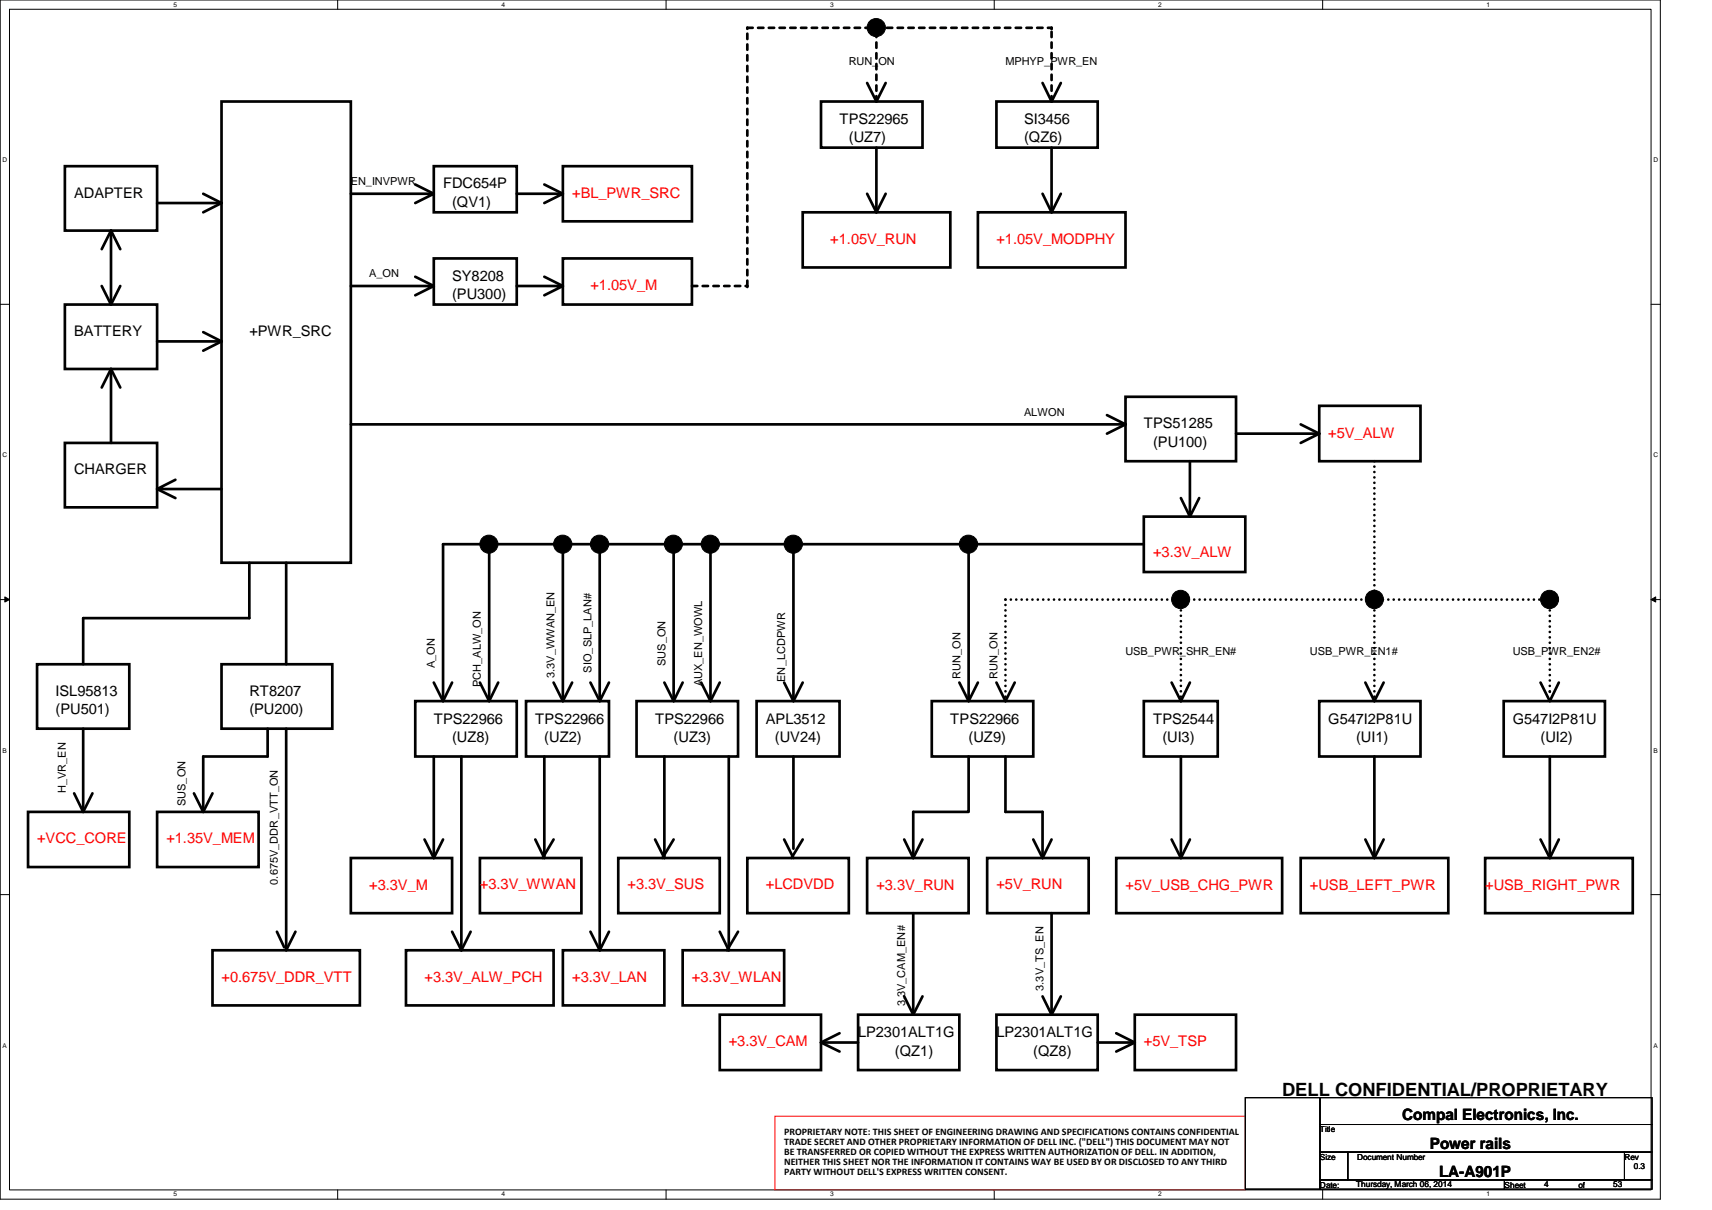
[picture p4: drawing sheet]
<svg xmlns="http://www.w3.org/2000/svg" width="297mm" height="210mm" viewBox="0 0 297 210" stroke-linecap="round" stroke-linejoin="round" font-family="sans-serif">
<path d="M0 0h288.1v208h-288.1zM1.6 1.6h284.9v204.8h-284.9z" fill="none" stroke="#000" stroke-width=".17"/>
<g fill="#fff">
<path d="M30.1 .2h.6v1.2h-.6z"/>
<path d="M30.1 206.6h.6v1.2h-.6z"/>
</g>
<path d="M58.6 0v1.6M58.6 206.4v1.6" fill="none" stroke="#000" stroke-width=".17"/>
<g fill="#fff">
<path d="M87 .2h.6v1.2h-.6z"/>
<path d="M87 206.6h.6v1.2h-.6z"/>
</g>
<path d="M115.6 0v1.6M115.6 206.4v1.6" fill="none" stroke="#000" stroke-width=".17"/>
<g fill="#fff">
<path d="M144 .2h.6v1.2h-.6z"/>
<path d="M144 206.6h.6v1.2h-.6z"/>
</g>
<path d="M172.5 0v1.6M172.5 206.4v1.6" fill="none" stroke="#000" stroke-width=".17"/>
<g fill="#fff">
<path d="M201 .2h.5v1.2h-.5z"/>
<path d="M201 206.6h.5v1.2h-.5z"/>
</g>
<path d="M229.5 0v1.6M229.5 206.4v1.6" fill="none" stroke="#000" stroke-width=".17"/>
<g fill="#fff">
<path d="M257.9 .2h.6v1.2h-.6z"/>
<path d="M257.9 206.6h.6v1.2h-.6z"/>
<path d="M.5 27.2h.7v1.2h-.7z"/>
<path d="M286.9 27.2h.8v1.2h-.8z"/>
<path d="M.5 78.4h.7v1.1h-.7z"/>
<path d="M286.9 78.4h.8v1.1h-.8z"/>
</g>
<path d="M0 52.8h1.6M286.5 52.8h1.6" fill="none" stroke="#000" stroke-width=".17"/>
<g fill="#fff">
<path d="M.5 129.6h.7v1.2h-.7z"/>
<path d="M286.9 129.6h.7v1.2h-.7z"/>
</g>
<path d="M0 104h1.6M.8 103.5l.8 .5-.8 .4zM286.5 104h1.6M286.5 104l.8-.5v.9z" fill="none" stroke="#000" stroke-width=".17"/>
<path d="M.8 103.5l.8 .5-.8 .4zM286.5 104l.8-.5v.9z" fill="#000"/>
<g fill="#fff">
<path d="M.5 180.8h.7v1.1h-.7z"/>
<path d="M286.9 180.8h.7v1.1h-.7z"/>
</g>
<g fill="none" stroke="#000" stroke-width=".17">
<path d="M0 155.2h1.6M286.5 155.2h1.6M216.1 190.4h12.9v15.9h-12.9zM229 190.4h57.6v4.7h-57.6zM229 195.1h57.6v4.8h-57.6zM229 199.9h4.8v4.8h-4.8zM233.8 199.9h48.1v4.8h-48.1zM281.9 199.9h4.7v4.8h-4.7zM229 204.7h32v1.6h-32zM261 204.7h25.6v1.6h-25.6z"/>
<circle cx="152" cy="4.8" r="1.58"/>
<circle cx="84.8" cy="94.4" r="1.57"/>
<circle cx="97.6" cy="94.4" r="1.58"/>
<circle cx="104" cy="94.4" r="1.58"/>
<circle cx="116.8" cy="94.4" r="1.57"/>
<circle cx="123.3" cy="94.4" r="1.58"/>
<circle cx="137.6" cy="94.4" r="1.58"/>
<circle cx="168" cy="94.4" r="1.58"/>
<circle cx="204.8" cy="104" r="1.58"/>
<circle cx="238.4" cy="104" r="1.58"/>
<circle cx="268.8" cy="104" r="1.58"/>
</g>
<path d="M134.4 193.6h81.7v12.8h-81.7z" fill="none" stroke="#f00" stroke-width=".17"/>
<g fill="none" stroke="#000" stroke-width=".47">
<path d="M38.4 17.6h22.5v80h-22.5zM142.4 17.6h17.7v8h-17.7zM150.4 14.4l1.7 3.2 1.6-3.2M172.9 17.6h17.6v8h-17.6zM180.9 14.4l1.6 3.2 1.6-3.2M11.3 28.8h16v11.2h-16zM27.3 35.2h11.1M35.3 33.6l3.1 1.6M38.4 35.2l-3.1 1.6M60.9 33.6h14.4l-3.3 1.6M72 32l3.3 1.6M75.3 28.8h14.4v8h-14.4z"/>
<path d="M89.7 33.6h8l-3.3 1.6M94.4 32l3.3 1.6M97.7 28.8h22.4v9.6h-22.4zM139.3 36.8h25.6v9.6h-25.6zM150.4 33.6l1.7 3.2M152.1 25.6v11.2M153.7 33.6l-1.6 3.2M169.7 36.8h25.6v9.6h-25.6zM180.9 33.6l1.6 3.2M182.5 25.6v11.2M184.1 33.6l-1.6 3.2M11.3 52.8h16v11.2h-16z"/>
<path d="M17.6 49.6l1.7 3.2M19.3 40v12.8M19.3 40l1.6 3.2M19.3 40l-1.7 3.2M20.9 49.6l-1.6 3.2M27.3 59.2h11.1M35.3 57.6l3.1 1.6M38.4 59.2l-3.1 1.6M60.9 49.6h14.4l-3.3 1.6M72 48l3.3 1.6M75.3 44.8h14.4v8h-14.4zM89.7 49.6h8l-3.3 1.6"/>
<path d="M94.4 48l3.3 1.6M97.7 44.8h22.4v8h-22.4zM11.3 76.8h16v11.2h-16zM19.3 64l1.6 3.2M19.3 64l-1.7 3.2M19.3 64v12.8M60.9 73.6h134.4M192.1 72l3.2 1.6M195.3 73.6l-3.2 1.6M195.3 68.8h19.2v11.2h-19.2zM214.5 75.2h14.4M225.7 73.6l3.2 1.6"/>
<path d="M228.9 70.4h17.6v9.6h-17.6zM228.9 75.2l-3.2 1.6M27.3 84.8l3.1 1.6M30.4 83.2l-3.1 1.6h11.1M43.3 97.6v9.6h-28.9v8M49.7 97.6v17.6M84.9 94.4v27.2M97.7 94.4v27.2M104.1 94.4v27.2M116.9 94.4v27.2M123.3 94.4v27.2M137.7 94.4v27.2"/>
<path d="M168.1 94.4v27.2M198.5 94.4h-121.6v27.2M198.5 89.6h17.6v9.6h-17.6zM204.9 86.4l1.6 3.2M206.5 80v9.6M208.1 86.4l-1.6 3.2M6.4 115.2h16v11.2h-16zM38.4 115.2h19.3v11.2h-19.3zM75.3 118.4l1.6 3.2M78.4 118.4l-1.5 3.2M83.3 118.4l1.6 3.2M86.4 118.4l-1.5 3.2"/>
<path d="M96.1 118.4l1.6 3.2M99.3 118.4l-1.6 3.2M102.4 118.4l1.7 3.2M105.7 118.4l-1.6 3.2M115.3 118.4l1.6 3.2M118.4 118.4l-1.5 3.2M121.7 118.4l1.6 3.2M124.9 118.4l-1.6 3.2M136.1 118.4l1.6 3.2M139.3 118.4l-1.6 3.2M166.5 118.4l1.6 3.2M169.7 118.4l-1.6 3.2"/>
<path d="M172.9 118.4l1.6 3.2 1.6-3.2M203.3 118.4l1.6 3.2 1.6-3.2M236.9 118.4l1.6 3.2 1.6-3.2M267.3 118.4l1.6 3.2 1.6-3.2M12.9 137.6l1.5 3.2M14.4 126.4v14.4M16 137.6l-1.6 3.2M33.7 137.6l1.6 3.2M36.9 137.6l-1.6 3.2M46.4 126.4v4.8h-11.1v9.6M49.7 126.4v38.4l1.6-3.2M72 121.6h17.7v9.6h-17.7z"/>
<path d="M75.3 131.2v17.6M80 131.2v33.6M91.3 121.6h14.4v9.6h-14.4zM94.4 131.2v17.6l-1.5-3.2M104.1 131.2v33.6M110.4 121.6h17.7v9.6h-17.7zM115.3 131.2v17.6l-1.6-3.2M126.4 131.2v33.6l-1.5-3.2M131.3 121.6h14.4v9.6h-14.4zM137.7 131.2v16M161.7 121.6h17.6v9.6h-17.6zM168.1 131.2v9.6h-9.7v8"/>
<path d="M174.5 131.2v9.6h6.4v8M198.5 121.6h12.8v9.6h-12.8zM204.9 131.2v17.6M228.9 121.6h17.6v9.6h-17.6zM238.5 131.2v17.6M260.9 121.6h17.6v9.6h-17.6zM268.9 131.2v17.6M4.9 140.8h17.5v9.6h-17.5zM27.3 140.8h17.6v9.6h-17.6zM60.9 148.8h17.5v9.6h-17.5zM73.7 145.6l1.6 3.2M76.9 145.6l-1.6 3.2"/>
<path d="M83.3 148.8h17.6v9.6h-17.6zM96.1 145.6l-2 3.2M107.3 148.8h17.6v9.6h-17.6zM116.9 145.6l-2 3.2M129.7 148.8h17.6v9.6h-17.6zM136.1 145.6l1.6 3.2M139.3 145.6l-2 3.2M150.4 148.8h17.7v9.6h-17.7zM156.9 145.6l1.5 3.2M158.4 158.4v17.6M160.1 145.6l-1.7 3.2M171.3 148.8h17.6v9.6h-17.6z"/>
<path d="M179.3 145.6l1.6 3.2M182.5 145.6l-1.6 3.2M182.5 158.4v17.6M193.7 148.8h28.8v9.6h-28.8zM203.3 145.6l1.6 3.2M206.5 145.6l-1.6 3.2M225.7 148.8h25.6v9.6h-25.6zM236.9 145.6l1.6 3.2M240.1 145.6l-1.6 3.2M257.7 148.8h25.6v9.6h-25.6zM267.3 145.6l1.6 3.2M270.5 145.6l-1.6 3.2"/>
<path d="M36.9 164.8h25.5v9.6h-25.5zM48 161.6l1.3 2.7M70.4 164.8h25.7v9.6h-25.7zM78.4 161.6l1.6 3.2M81.7 161.6l-1.7 3.2M97.7 164.8h17.6v9.6h-17.6zM102.4 161.6l1.7 3.2M105.7 161.6l-1.6 3.2M118.4 164.8h17.7v9.6h-17.7zM124.9 176h17.5v9.6h-17.5zM128.1 161.6l-2 3.2M145.7 179.2l-3.3 1.6"/>
<path d="M148.9 176h17.6v9.6h-17.6zM156.9 172.8l1.5 3.2M160.1 172.8l-1.7 3.2M172.9 176h17.6v9.6h-17.6zM180.9 172.8l1.6 3.2M184.1 172.8l-1.6 3.2M193.7 179.2l3.2 1.6M196.9 176h17.6v9.6h-17.6zM142.4 180.8l3.3 1.6M142.4 180.8h6.5M190.5 180.8h6.4M196.9 180.8l-3.2 1.6"/>
</g>
<g fill="#000">
<circle cx="152" cy="4.8" r="1.58"/>
<circle cx="84.8" cy="94.4" r="1.57"/>
<circle cx="97.6" cy="94.4" r="1.58"/>
<circle cx="104" cy="94.4" r="1.58"/>
<circle cx="116.8" cy="94.4" r="1.57"/>
<circle cx="123.3" cy="94.4" r="1.58"/>
<circle cx="137.6" cy="94.4" r="1.58"/>
<circle cx="168" cy="94.4" r="1.58"/>
<circle cx="204.8" cy="104" r="1.58"/>
<circle cx="238.4" cy="104" r="1.58"/>
<circle cx="268.8" cy="104" r="1.58"/>
</g>
<path d="M238.5 80v24M174.5 104h94.4M174.5 104v17.6M204.9 104v17.6M238.5 104v17.6M268.9 104v16" fill="none" stroke="#000" stroke-width=".47" stroke-dasharray="0 .9"/>
<g fill="#000" stroke-dasharray="0 .9">
<circle cx="238.5" cy="104" r=".23"/>
<circle cx="268.9" cy="104" r=".23"/>
<circle cx="174.5" cy="121.6" r=".23"/>
<circle cx="204.9" cy="121.6" r=".23"/>
<circle cx="238.5" cy="121.6" r=".23"/>
<circle cx="268.9" cy="120" r=".23"/>
</g>
<path d="M129.7 4.8h52.8M152.1 17.6v-12.8M182.5 17.6v-12.8M120.1 49.6h9.6M129.7 49.6v-44.8" fill="none" stroke="#000" stroke-width=".47" stroke-dasharray=".9 .9"/>
<g fill="#000" stroke-dasharray=".9 .9">
<circle cx="129.7" cy="4.8" r=".23"/>
<circle cx="152.1" cy="4.8" r=".23"/>
<circle cx="182.5" cy="4.8" r=".23"/>
<circle cx="129.7" cy="49.6" r=".23"/>
</g>
<text font-size="3.2" x="222.5" y="190.2">DELL CONFIDENTIAL/PROPRIETARY</text>
<g font-size="2.7">
<text x="243.3" y="194.3">Compal Electronics, Inc.</text>
<text x="248.1" y="199.4">Power rails</text>
<text x="249.7" y="204.2">LA-A901P</text>
</g>
<g font-size="2.5">
<text x="145.7" y="21.5">TPS22965</text>
<text x="177.7" y="21.5">SI3456</text>
<text x="147.3" y="24.7">(UZ7)</text>
<text x="177.7" y="24.7">(QZ6)</text>
<text x="12.9" y="34.3">ADAPTER</text>
<text x="76.9" y="32.7">FDC654P</text>
<text x="78.4" y="35.9">(QV1)</text>
<text x="78.4" y="48.7">SY8208</text>
<text x="78.4" y="51.9">(PU300)</text>
<text x="12.9" y="58.3">BATTERY</text>
<text x="43.3" y="58.3">+PWR_SRC</text>
<text x="198.5" y="74.3">TPS51285</text>
<text x="200.1" y="77.5">(PU100)</text>
<text x="12.9" y="82.3">CHARGER</text>
<text x="9.7" y="123.9">(PU501)</text>
<text x="9.7" y="120.7">ISL95813</text>
<text x="43.3" y="123.9">(PU200)</text>
<text x="43.3" y="120.7">RT8207</text>
<text x="75.3" y="125.5">TPS22966</text>
<text x="92.9" y="125.5">TPS22966</text>
<text x="113.7" y="125.5">TPS22966</text>
<text x="132.9" y="125.5">APL3512</text>
<text x="164.9" y="125.5">TPS22966</text>
<text x="200.1" y="125.5">TPS2544</text>
<text x="230.5" y="125.5">G547I2P81U</text>
<text x="262.5" y="125.5">G547I2P81U</text>
<text x="78.4" y="128.7">(UZ8)</text>
<text x="94.4" y="128.7">(UZ2)</text>
<text x="116.9" y="128.7">(UZ3)</text>
<text x="134.4" y="128.7">(UV24)</text>
<text x="168.1" y="128.7">(UZ9)</text>
<text x="201.7" y="128.7">(UI3)</text>
<text x="235.3" y="128.7">(UI1)</text>
<text x="267.3" y="128.7">(UI2)</text>
<text x="148.9" y="179.9">LP2301ALT1G</text>
<text x="172.9" y="179.9">LP2301ALT1G</text>
<text x="155.3" y="183.1">(QZ1)</text>
<text x="179.3" y="183.1">(QZ8)</text>
</g>
<g font-size="2.5" fill="#f00">
<text x="99.3" y="34.3">+BL_PWR_SRC</text>
<text x="144.1" y="42.3">+1.05V_RUN</text>
<text x="172.9" y="42.3">+1.05V_MODPHY</text>
<text x="102.4" y="50.3">+1.05V_M</text>
<text x="230.5" y="75.9">+5V_ALW</text>
<text x="200.1" y="96.7">+3.3V_ALW</text>
<text x="6.4" y="146.3">+VCC_CORE</text>
<text x="28.9" y="146.3">+1.35V_MEM</text>
<text x="64" y="154.3">+3.3V_M</text>
<text x="83.3" y="154.3">+3.3V_WWAN</text>
<text x="108.9" y="154.3">+3.3V_SUS</text>
<text x="132.9" y="154.3">+LCDVDD</text>
<text x="152.1" y="154.3">+3.3V_RUN</text>
<text x="172.9" y="154.3">+5V_RUN</text>
<text x="195.3" y="154.3">+5V_USB_CHG_PWR</text>
<text x="227.3" y="154.3">+USB_LEFT_PWR</text>
<text x="257.7" y="154.3">+USB_RIGHT_PWR</text>
<text x="38.4" y="170.3">+0.675V_DDR_VTT</text>
<text x="73.7" y="170.3">+3.3V_ALW_PCH</text>
<text x="99.3" y="170.3">+3.3V_LAN</text>
<text x="120.1" y="170.3">+3.3V_WLAN</text>
<text x="126.4" y="181.5">+3.3V_CAM</text>
<text x="198.5" y="181.5">+5V_TSP</text>
</g>
<g font-size="1.9">
<text x="147.3" y="11.3">RUN_ON</text>
<text x="174.5" y="11.3">MPHYP_PWR_EN</text>
<text x="60.9" y="32.1">EN_INVPWR</text>
<text x="64" y="48.1">A_ON</text>
<text x="177.7" y="72.1">ALWON</text>
<text x="195.3" y="113.7">USB_PWR_SHR_EN#</text>
<text x="227.3" y="113.7">USB_PWR_EN1#</text>
<text x="262.5" y="113.7">USB_PWR_EN2#</text>
<text x="75.4" y="115.9" transform="rotate(-90 75.4 115.9)">A_ON</text>
<text x="83.4" y="119.2" transform="rotate(-90 83.4 119.2)">PCH_ALW_ON</text>
<text x="96.2" y="117.6" transform="rotate(-90 96.2 117.6)">3.3V_WWAN_EN</text>
<text x="102.7" y="116.7" transform="rotate(-90 102.7 116.7)">SIO_SLP_LAN#</text>
<text x="115.4" y="115.5" transform="rotate(-90 115.4 115.5)">SUS_ON</text>
<text x="121.8" y="119.1" transform="rotate(-90 121.8 119.1)">AUX_EN_WOWL</text>
<text x="136.2" y="118.3" transform="rotate(-90 136.2 118.3)">EN_LCDPWR</text>
<text x="166.7" y="117.8" transform="rotate(-90 166.7 117.8)">RUN_ON</text>
<text x="173.1" y="117.8" transform="rotate(-90 173.1 117.8)">RUN_ON</text>
<text x="11.4" y="137.6" transform="rotate(-90 11.4 137.6)">H_VR_EN</text>
<text x="32.2" y="139.9" transform="rotate(-90 32.2 139.9)">SUS_ON</text>
<text x="48.2" y="153.5" transform="rotate(-90 48.2 153.5)">0.675V_DDR_VTT_ON</text>
<text x="181.1" y="171.9" transform="rotate(-90 181.1 171.9)">3.3V_TS_EN</text>
<text x="157.1" y="174.6" transform="rotate(-90 157.1 174.6)">3.3V_CAM_EN#</text>
</g>
<g font-size="1.7">
<text x="136.1" y="196.9">PROPRIETARY NOTE: THIS SHEET OF ENGINEERING DRAWING AND SPECIFICATIONS CONTAINS CONFIDENTIAL</text>
<text x="136.1" y="198.6">TRADE SECRET AND OTHER PROPRIETARY INFORMATION OF DELL INC. (&quot;DELL&quot;) THIS DOCUMENT MAY NOT</text>
<text x="136.1" y="200.4">BE TRANSFERRED OR COPIED WITHOUT THE EXPRESS WRITTEN AUTHORIZATION OF DELL. IN ADDITION,</text>
<text x="136.1" y="202.1">NEITHER THIS SHEET NOR THE INFORMATION IT CONTAINS WAY BE USED BY OR DISCLOSED TO ANY THIRD</text>
<text x="136.1" y="203.8">PARTY WITHOUT DELL'S EXPRESS WRITTEN CONSENT.</text>
</g>
<g font-size="1.4">
<text x="229" y="196.4">Title</text>
<text x="229" y="201.2">Size</text>
<text x="235.5" y="201.2">Document Number</text>
<text x="281.9" y="201.2">Rev</text>
<text x="283.5" y="202.8">0.3</text>
<text x="229" y="206">Date:</text>
<text x="235.3" y="205.9">Thursday, March 06, 2014</text>
<text x="261" y="206">Sheet</text>
<text x="267.9" y="205.9">4</text>
<text x="273.9" y="206">of</text>
<text x="279.9" y="205.9">53</text>
</g>
<g font-size="1.1">
<text x="30.1" y="1.1">5</text>
<text x="87" y="1.1">4</text>
<text x="144" y="1.1">3</text>
<text x="201" y="1.1">2</text>
<text x="257.9" y="1.1">1</text>
<text x=".5" y="28.2">D</text>
<text x="286.9" y="28.2">D</text>
<text x=".5" y="79.3">C</text>
<text x="286.9" y="79.3">C</text>
<text x=".5" y="130.6">B</text>
<text x="286.9" y="130.6">B</text>
<text x=".5" y="181.7">A</text>
<text x="286.9" y="181.7">A</text>
<text x="30.1" y="207.6">5</text>
<text x="87" y="207.6">4</text>
<text x="144" y="207.6">3</text>
<text x="201" y="207.6">2</text>
<text x="257.9" y="207.6">1</text>
</g>
</svg>
